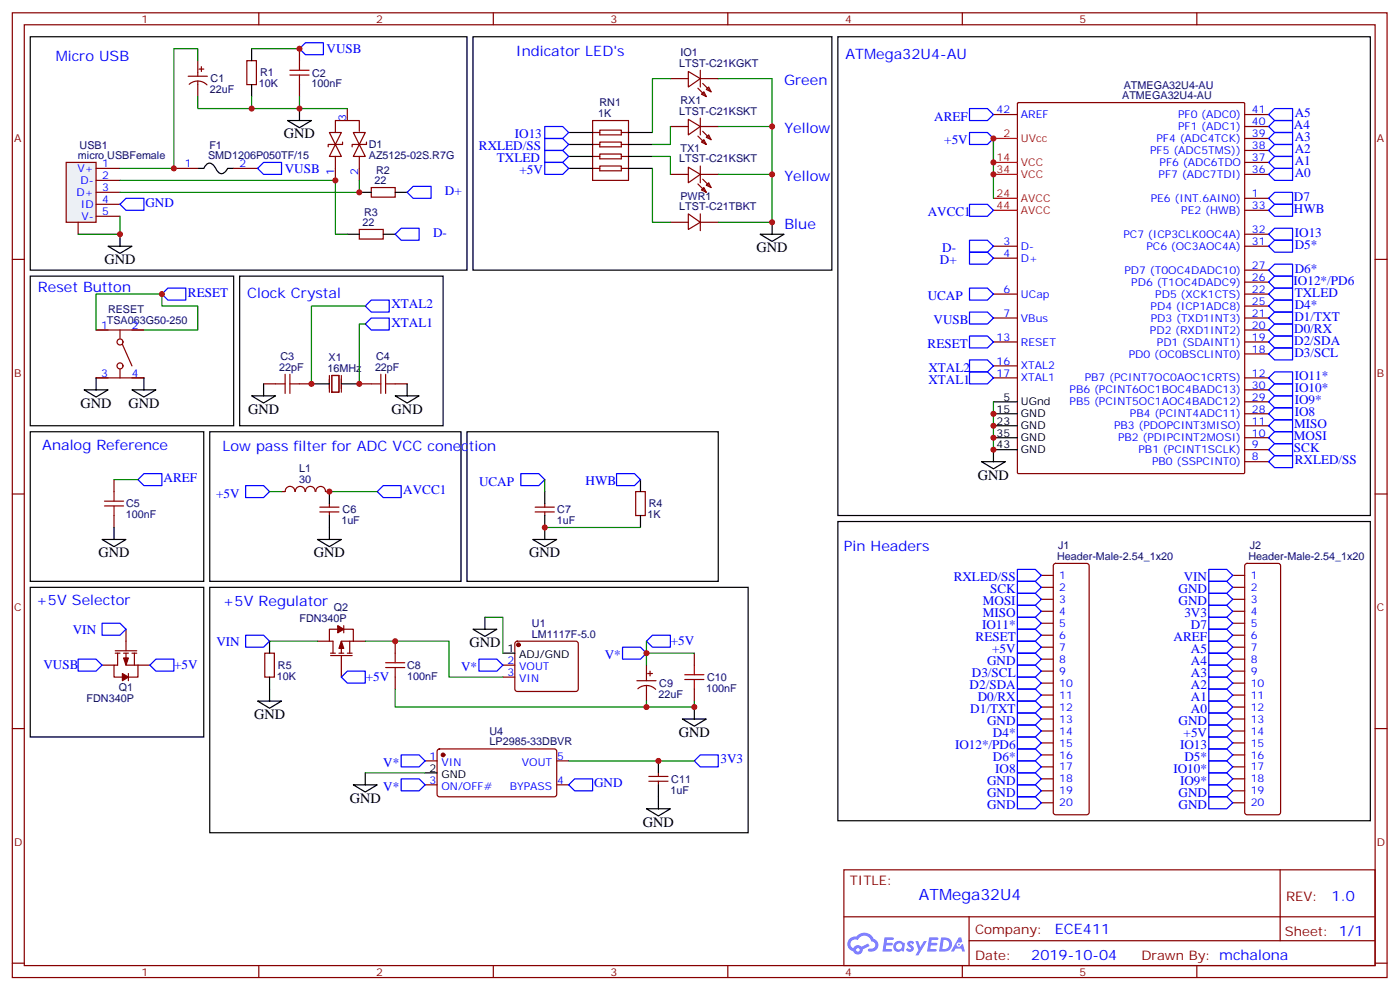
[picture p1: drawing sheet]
<svg xmlns="http://www.w3.org/2000/svg" width="413mm" height="292mm" viewBox="0 0 413 292" stroke-linecap="round" stroke-linejoin="round" font-family="sans-serif">
<path d="M8.9 10.8h128.8v68.8h-128.8zM139.5 10.8h105.8v68.8h-105.8zM247.1 10.8h156.9v141.1h-156.9zM8.9 81.4h60v44.1h-60zM70.7 81.4h59.9v44.1h-59.9zM8.9 127.2h51.2v44.1h-51.2zM61.8 127.2h74.1v44.1h-74.1zM137.7 127.2h74.1v44.1h-74.1zM247.1 153.7h156.9v88.2h-156.9zM8.9 173.1h51.2v44.1h-51.2zM61.8 173.1h158.8v72.3h-158.8z" fill="none" stroke="#000" stroke-width=".35"/>
<g fill="none" stroke="#870000" stroke-width=".35">
<path d="M3.6 3.8h405.4v284.3h-405.4zM7.2 7.3h398.2v277.3h-398.2zM76.3 3.8v3.5M145.5 3.8v3.5M214.6 3.8v3.5M283.7 3.8v3.5M352.9 3.8v3.5M3.6 76.4h3.6M405.4 76.4h3.6M3.6 145.6h3.6M405.4 145.6h3.6M3.6 214.7h3.6"/>
<path d="M405.4 214.7h3.6M248.8 256.4h156.6v28.2h-156.6zM377.4 256.4v20.9M248.8 270.2h156.5M285.7 277.3h119.6M285.7 270.2v14.1M3.6 283.9h3.6M76.3 284.6v3.5M145.5 284.6v3.5M214.6 284.6v3.5M283.7 284.6v3.5M352.9 284.6v3.5"/>
<path d="M405.4 283.9h3.6"/>
</g>
<g fill="#5487ff">
<path d="M267.8 277.5a1.22 1.22 0 0 1 1.7 .3l-.4 .6a.47 .47 0 0 0-.3-.4 .47 .47 0 0 0-.5 .2l.2 .2a1.14 1.14 0 0 1 .7 1.7 1.14 1.14 0 0 1-1.9 0l-.2-.2 .5-.5 .7 .4a.29 .29 0 0 0 .4-.2 .29 .29 0 0 0-.3-.4 1.04 1.04 0 0 1-.6-1.7z"/>
<path d="M260.8 276.3h2.4l.3 .2-.1 .5h-1.9l-.1 .9h1.5l.4 .4-.4 .3h-1.6l-.2 1.1 1.8 .1 .1 .3-.1 .3h-2.7z"/>
<path d="M274 276.3h2.3l.3 .2-.1 .5h-1.8l-.1 .9h1.5l.3 .4-.4 .3h-1.6l-.1 1.1 1.7 .1 .2 .3-.2 .3h-2.6z"/>
<path d="M282.7 276.3h.7l.3 1.2-.6 .4a.69 .69 0 0 0-1 .2 .69 .69 0 0 0 .5 1 .69 .69 0 0 0 .8-.6l.5-.3 .6 2.2h-.8l-.2-.8h-1.8l-.5 .8h-.8z"/>
<path d="M269.9 277.4h.8l.6 1.8 1.1-1.8h.9l-2.6 4.2h-.8l.9-1.6z"/>
<path d="M277.5 276.3l-.6 4.1h1.3a2.11 2.11 0 0 0 2.5-2.1 2.11 2.11 0 0 0-2.5-2zM278.2 277a1.39 1.39 0 0 1 1.7 1.4 1.39 1.39 0 0 1-1.8 1.3h-.3z"/>
<path d="M263.8 277.9a1.54 1.54 0 0 0-.1 2.2 1.54 1.54 0 0 0 2.2 .1l.6 .2 .3-2.3-.2-.2h-.4a1.49 1.49 0 0 0-2.4 0zM264.1 278.9a.94 .94 0 0 1 1.8 0 .94 .94 0 0 1-1.8 0z"/>
<path d="M250.5 276.7a2.18 2.18 0 0 0 1.1 3.7 1.44 1.44 0 0 0 1.6 .9 1.44 1.44 0 0 0 1.2-1.5l2-1-.5-.7-1.9 .9a1.47 1.47 0 0 0-2.4 .5 1.39 1.39 0 0 1-.7-2 1.39 1.39 0 0 1 2-.4 2.12 2.12 0 0 1 2.2-1.3 2.12 2.12 0 0 1 1.9 1.7 1.14 1.14 0 0 1 1.1 1.4 1.14 1.14 0 0 1-1.7 .7 .43 .43 0 0 0-.5 .4 .43 .43 0 0 0 .4 .5 1.98 1.98 0 0 0 2.5-1.3 1.98 1.98 0 0 0-1.2-2.5 3.1 3.1 0 0 0-5.3-.7l-.9 .1zM252.4 280a.55 .55 0 0 1 1.1 0 .55 .55 0 0 1-1.1 0z"/>
<circle cx="282.7" cy="278.4" r=".26"/>
</g>
<path d="M109.5 55.3h7v2.8h-7zM105.9 67.6h7.1v2.8h-7.1z" fill="none" stroke="#870000" stroke-width=".35"/>
<path d="M105.9 56.7h3.6M116.5 56.7h3.6M102.4 69h3.5M113 69h3.5" fill="none" stroke="#000" stroke-width=".35"/>
<path d="M19.5 47.9h8.8v17.6h-8.8z" fill="#f0f0f0" stroke="#870000" stroke-width=".35"/>
<g fill="none" stroke="#870000" stroke-width=".35">
<path d="M58.3 17.9v4.6M59.4 19.6v1.5M72.8 17.9h2.8v7h-2.8zM88.3 14.4v3.5M55.5 22.5h5.6M55.8 24.9a3.8 3.8 0 0 1 5.2 .1M58.3 23.9v4.6M58.7 20.4h1.4M88.3 24.9v3.6M97.1 39.1h3.5l-1.7 3.5zM102.4 32v3.5M104.2 39.1h3.5l-1.8 3.5z"/>
<path d="M105.9 38.7v-3.2h-7v3.6M174.7 35.5h10.6v17.7h-10.6zM174.7 39.1h2.1M176.8 38.3h6.4v1.5h-6.4zM183.2 39.1h2.1M197.7 37.3h5.3M197.7 23.2h5.3M203 21.1l3.5 2.1-3.5 2.4zM203 35.2l3.5 2.1-3.5 2.5zM205.8 26l2.4 2.5M206.5 37.3h5.3M206.5 20.7v4.9"/>
<path d="M206.5 34.8v5M206.5 23.2h5.3M207.2 24.6l2.5 2.5M207.2 38.7l2.5 2.5M207.5 27.1l.7 1.4-1.4-.7zM209 25.6l.7 1.5-1.5-.7zM292.9 33.8h7.1M300 30.4l.3-.2h66.3l.3 .2 .1 108.8-.2 .3-66.5 .1-.3-.2zM367 33.8h7.1M367 37.3h7.1M28.3 49.6h7.1M28.3 53.2h7.1"/>
<path d="M28.3 56.7h7.1M51.3 49.6h7M68.9 49.6h7.1M98.9 42.6l1.7 3.5h-3.5zM98.9 46.1v7.1M101 41.9v.7h-4.2v.7M105.9 42.6l1.8 3.5h-3.5zM105.9 46.1v7.1M108.1 41.9v.7h-4.3v.7M174.7 49.6h2.1M174.7 42.6h2.1M174.7 46.1h2.1"/>
<path d="M176.8 48.9h6.4v1.4h-6.4zM176.8 45.4h6.4v1.4h-6.4zM176.8 41.9h6.4v1.4h-6.4zM183.2 49.6h2.1M183.2 42.6h2.1M183.2 46.1h2.1M197.7 51.4h5.3M203 49.3l3.5 2.1-3.5 2.5zM205.8 40.1l2.4 2.5M205.8 54.2l2.4 2.5M206.5 51.4h5.3M206.5 48.9v5"/>
<path d="M206.8 41.9l.7-.7 .7 1.4zM207.2 52.8l2.5 2.5M207.5 55.3l.7 1.4-1.4-.7zM208.2 40.5l.8-.7 .7 1.4zM208.2 54.6l.8-.7 .7 1.4zM367 51.4h7.1M367 47.9h7.1M367 44.3h7.1M367 40.8h7.1M367 58.5h7.1M23 65.5v3.5M28.3 60.2h7.1"/>
<path d="M28.3 63.7h7.1M197.7 65.5h5.3M203 63l3.5 2.5-3.5 2.1zM206.5 63v5M206.5 65.5h5.3M292.9 76.1h7.1M292.9 72.6h7.1M367 72.6h7.1M367 79.6h7.1M367 69h7.1M367 62h7.1M28.3 97.3h14.1"/>
<path d="M35.4 97.3v2.4M292.9 93.7h7.1M292.9 86.7h7.1M367 93.7h7.1M367 86.7h7.1M367 83.1h7.1M367 90.2h7.1M367 97.3h7.1M28.3 111.4h14.1M35.4 108.9v2.5M36.1 101.5l2.8 6.3M77.7 113.1h3.5"/>
<path d="M88.3 113.1h3.5M105.9 113.1h3.6M116.5 113.1h3.6M292.9 107.8h7.1M292.9 111.4h7.1M292.9 100.8h7.1M367 111.4h7.1M367 100.8h7.1M367 104.3h7.1M367 114.9h7.1M367 118.4h7.1M367 122h7.1"/>
<path d="M367 125.5h7.1M367 129h7.1M367 132.5h7.1M367 136.1h7.1M33.6 141.4v3.5M33.6 151.9v3.6M83 144.9h1.1M84.1 144.9a1.41 1.41 0 0 1 1.4-1.6 1.41 1.41 0 0 1 1.4 1.6M87.1 144.9a1.41 1.41 0 0 1 1.4-1.6 1.41 1.41 0 0 1 1.4 1.6M90.1 144.9a1.41 1.41 0 0 1 1.4-1.6 1.41 1.41 0 0 1 1.4 1.6M93.1 144.9a1.41 1.41 0 0 1 1.4-1.5 1.41 1.41 0 0 1 1.4 1.5M94.3 150.9h5.6"/>
<path d="M94.3 149.5h5.6M96.1 144.9h1M97.1 148.4v1.1M97.1 150.9v1M157.8 150.9h5.6M157.8 149.5h5.6M160.6 148.4v1.1M160.6 150.9v1M187.4 144.9h2.9v7h-2.9zM307 169.6h3.6M307 173.1h3.6M307 176.6h3.6"/>
<path d="M310.8 166.3l.5-.2h9.1l.5 .2 .2 .5v72.6l-.2 .5-.5 .2h-9.1l-.5-.2-.2-.5v-72.6zM363.5 169.6h3.5M363.5 173.1h3.5M363.5 176.6h3.5M367.2 166.3l.5-.2h9.2l.5 .2 .2 .5v72.6l-.3 .5-.4 .2h-9.2l-.5-.2-.2-.5v-72.6zM30.1 196h3.5M34 191.8h6.3M34 192.5h1.4M34.7 192.5v3.5h-1.1v3.6h2.5M36.4 192.5h1.5M37.1 192.5v3.5h3.6M37.1 185.5v6.3"/>
<path d="M37.9 198.5v2.1M38.9 192.5h1.4M39.6 192.5v3.5M40.7 196v3.6h-2.8M40.7 196h3.5M78.1 192.5h2.8v7.1h-2.8zM93.6 189h3.5M97.5 192.5h1.4M97.5 193.2h6.3M99.6 185.5h-2.5v3.5h1.1v3.5M99.9 192.5h1.5M100.6 193.2v6.4"/>
<path d="M101.4 185.5h2.8v3.5M101.4 184.4v2.1M102.4 192.5h1.4M103.1 189v3.5M104.2 189h-3.6v3.5M104.2 189h3.5M116.5 189v3.5M116.5 199.6v3.5M148.3 196h3.5M148.3 199.6h3.5M152 189.2l.5-.2h17.3l.5 .2 .2 .5v13.4l-.2 .5-.5 .2h-17.3l-.5-.2-.2-.5v-13.4zM190.6 196v4.6"/>
<path d="M191 198.5h1.4M191.7 197.8v1.4M204.7 192.5v3.5M307 180.2h3.6M307 183.7h3.6M307 187.2h3.6M307 190.7h3.6M307 194.3h3.6M307 197.8h3.6M363.5 180.2h3.5M363.5 183.7h3.5M363.5 187.2h3.5"/>
<path d="M363.5 190.7h3.5M363.5 194.3h3.5M363.5 197.8h3.5M187.8 200.6h5.6M188.1 203a3.8 3.8 0 0 1 5.2 .2M190.6 202v4.6M204.7 203.1v3.5M307 201.3h3.6M307 204.9h3.6M307 208.4h3.6M307 211.9h3.6M307 215.4h3.6"/>
<path d="M307 219h3.6M363.5 201.3h3.5M363.5 204.9h3.5M363.5 208.4h3.5M363.5 211.9h3.5M363.5 215.4h3.5M363.5 219h3.5M125.3 224.3h3.6M125.3 231.3h3.6M129.1 220.9l.5-.2 34.1 .1 .4 .6v13l-.7 .4h-34.1l-.4-.7v-12.7zM164.1 224.3h3.6M164.1 231.3h3.6"/>
<path d="M191.3 230.3h5.7M191.3 228.8h5.7M194.1 227.8v1M194.1 230.3v1M307 222.5h3.6M307 226h3.6M307 229.6h3.6M307 233.1h3.6M307 236.6h3.6M363.5 222.5h3.5M363.5 226h3.5M363.5 229.6h3.5"/>
<path d="M363.5 233.1h3.5M363.5 236.6h3.5"/>
<circle cx="35.4" cy="100.8" r=".88"/>
<circle cx="35.4" cy="107.8" r=".88"/>
</g>
<path d="M292.9 58.5h7.1M292.9 51.4h7.1M292.9 47.9h7.1M292.9 40.8h7.1M292.9 62h7.1" fill="none" stroke="#f00" stroke-width=".35"/>
<g fill="none" stroke="#000" stroke-width=".35">
<path d="M74.2 14.4v3.5M74.2 24.9v3.6M84.8 35.5h7l-3.5 2.1zM88.3 32v3.5M167.7 39.1h7M185.3 39.1h7.1M58.3 49.6h1.8l.6-.9a1.56 1.56 0 0 1 2.7 .5l.1 .3a2.13 2.13 0 0 0 2.3 1.6l1.3-1.5h1.8M167.7 49.6h7M167.7 46.1h7M167.7 42.6h7M185.3 49.6h7.1M185.3 46.1h7.1"/>
<path d="M185.3 42.6h7.1M31.9 72.6h7l-3.5 2.1zM35.4 69v3.6M224.1 69h7.1l-3.6 2.2zM227.6 65.5v3.5M24.8 114.9h7.1l-3.6 2.1zM28.3 111.4v3.5M38.9 114.9h7.1l-3.6 2.1zM42.4 111.4v3.5M74.2 116.7h7l-3.5 2.1zM77.7 113.1v3.6M91.8 113.1h5.3"/>
<path d="M100.6 113.1h5.3M116.5 116.7h7.1l-3.5 2.1zM120.1 113.1v3.6M292.9 118.4h7.1M289.4 136.1h7l-3.5 2.1zM292.9 129h7.1M292.9 122h7.1M292.9 125.5h7.1M300 132.5h-7.1v3.6M30.1 159h7l-3.5 2.1zM33.6 155.5v3.5M93.6 159h7l-3.5 2.1z"/>
<path d="M97.1 144.9v3.5M97.1 151.9v7.1M157.1 159h7l-3.5 2.1zM160.6 144.9v3.5M160.6 151.9v7.1M188.8 141.4v3.5M188.8 151.9v3.6M79.5 189v3.5M79.5 199.6v7M139.5 185.5h7l-3.5 2.1zM143 181.9v3.6M148.3 192.5h3.5"/>
<path d="M76 206.6h7l-3.5 2.1zM201.2 211.9h7l-3.5 2.1zM204.7 208.4v3.5M104.2 231.3h7l-3.5 2.1zM107.7 227.8v3.5M125.3 227.8h3.6M190.6 238.4h7.1l-3.6 2.1zM194.1 224.3v3.5M194.1 231.3v7.1"/>
</g>
<path d="M97.1 110.7v4.9M97.8 110.7h2.1v4.9h-2.1zM100.6 110.7v4.9" fill="none" stroke="#871200" stroke-width=".35"/>
<g fill="none" stroke="#a10000" stroke-width=".35">
<path d="M88.3 17.9v2.8M85.5 22.1h5.6M85.5 20.7h5.6M88.3 22.1v2.8M81.2 113.1h2.9M84.1 110.3v5.7M85.5 113.1h2.8M85.5 110.3v5.7M109.5 113.1h2.8M112.3 110.3v5.7M113.7 113.1h2.8M113.7 110.3v5.7"/>
<path d="M30.8 149.1h5.6M30.8 147.7h5.6M33.6 144.9v2.8M33.6 149.1v2.8M113.7 196.7h5.6M113.7 195.3h5.6M116.5 192.5v2.8M116.5 196.7v2.9M201.9 198.9h5.6M204.7 196v2.9M201.9 200.3h5.6M204.7 200.3v2.8"/>
</g>
<g fill="#870000" stroke="#870000" stroke-width=".35">
<path d="M36.4 193.9h1.5l-.8 2.1z"/>
<path d="M36.1 198.5l1.8 1.1-1.8 1z"/>
<path d="M100.6 189l.8 2.1h-1.5z"/>
<path d="M99.6 184.4l1.8 1.1-1.8 1z"/>
<circle cx="130.6" cy="222.5" r=".53"/>
<circle cx="152.9" cy="190" r=".53"/>
</g>
<g fill="none" stroke="#00f" stroke-width=".35">
<path d="M88.3 14.4l1.8-1.8h5.3v3.5h-5.3zM160.6 37.3h5.3l1.8 1.8-1.8 1.7h-5.3zM285.9 39.1h5.2l1.8 1.7-1.8 1.8h-5.2zM285.9 32h5.2l1.8 1.8-1.8 1.7h-5.2zM374.1 33.8l1.7-1.8h5.3v3.5h-5.3zM374.1 37.3l1.7-1.8h5.3v3.6h-5.3zM375.8 39.1h5.3v3.5h-5.3l-1.7-1.8zM76 49.6l1.7-1.7h5.3v3.5h-5.3zM120.1 56.7l1.7-1.8h5.3v3.6h-5.3zM160.6 40.8h5.3l1.8 1.8-1.8 1.7h-5.3zM160.6 44.3h5.3l1.8 1.8-1.8 1.8h-5.3zM160.6 47.9h5.3l1.8 1.7-1.8 1.8h-5.3z"/>
<path d="M374.1 44.3l1.7-1.7h5.3v3.5h-5.3zM375.8 46.1h5.3v3.5h-5.3l-1.7-1.7zM375.8 49.6h5.3v3.6h-5.3l-1.7-1.8zM375.8 56.7h5.3v3.5h-5.3l-1.7-1.7zM35.4 60.2l1.7-1.7h5.3v3.5h-5.3zM118.3 67.3h5.3v3.5h-5.3l-1.8-1.8zM285.9 74.3h5.2l1.8 1.8-1.8 1.8h-5.2zM285.9 70.8h5.2l1.8 1.8-1.8 1.7h-5.2zM285.9 60.2h5.2l1.8 1.8-1.8 1.7h-5.2zM374.1 69l1.7-1.7h5.3v3.5h-5.3zM374.1 62l1.7-1.8h5.3v3.5h-5.3zM375.8 70.8h5.3v3.5h-5.3l-1.7-1.7z"/>
<path d="M375.8 77.9h5.3v3.5h-5.3l-1.7-1.8zM47.7 86.7l1.8-1.8h5.3v3.5h-5.3zM107.7 95.5l1.8-1.8h5.3v3.6h-5.3zM107.7 90.2l1.8-1.8h5.3v3.6h-5.3zM285.9 92h5.2l1.8 1.7-1.8 1.8h-5.2zM285.9 99h5.2l1.8 1.8-1.8 1.8h-5.2zM285.9 84.9h5.2l1.8 1.8-1.8 1.7h-5.2zM374.1 86.7l1.7-1.8h5.3v3.5h-5.3zM374.1 93.7l1.7-1.7h5.3v3.5h-5.3zM374.1 83.1l1.7-1.7h5.3v3.5h-5.3zM375.8 88.4h5.3v3.6h-5.3l-1.7-1.8zM375.8 95.5h5.3v3.5h-5.3l-1.7-1.7z"/>
<path d="M285.9 109.6h5.2l1.8 1.8-1.8 1.7h-5.2zM285.9 106.1h5.2l1.8 1.7-1.8 1.8h-5.2zM374.1 100.8l1.7-1.8h5.3v3.6h-5.3zM374.1 114.9l1.7-1.8h5.3v3.6h-5.3zM375.8 102.6h5.3v3.5h-5.3l-1.7-1.8zM375.8 109.6h5.3v3.5h-5.3l-1.7-1.7zM375.8 116.7h5.3v3.5h-5.3l-1.7-1.8zM153.6 139.6h5.3l1.7 1.8-1.7 1.7h-5.3zM181.8 139.6h5.3l1.7 1.8-1.7 1.7h-5.3zM374.1 136.1l1.7-1.8h5.3v3.5h-5.3zM374.1 122l1.7-1.8h5.3v3.5h-5.3zM374.1 129l1.7-1.8h5.3v3.6h-5.3z"/>
<path d="M375.8 130.8h5.3v3.5h-5.3l-1.7-1.8zM375.8 123.7h5.3v3.5h-5.3l-1.7-1.7zM40.7 141.4l1.7-1.8h5.3v3.5h-5.3zM72.4 143.1h5.3l1.8 1.8-1.8 1.7h-5.3zM111.2 144.9l1.8-1.8h5.3v3.5h-5.3zM300 167.8h5.3l1.7 1.8-1.7 1.7h-5.3zM300 174.9h5.3l1.7 1.7-1.7 1.8h-5.3zM300 178.4h5.3l1.7 1.8-1.7 1.7h-5.3zM300 171.3h5.3l1.7 1.8-1.7 1.8h-5.3zM356.4 174.9h5.3l1.8 1.7-1.8 1.8h-5.3zM356.4 178.4h5.3l1.8 1.8-1.8 1.7h-5.3zM356.4 171.3h5.3l1.8 1.8-1.8 1.8h-5.3z"/>
<path d="M356.4 167.8h5.3l1.8 1.8-1.8 1.7h-5.3zM23 194.3h5.3l1.8 1.7-1.8 1.8h-5.3zM30.1 183.7h5.3l1.7 1.8-1.7 1.7h-5.3zM44.2 196l1.8-1.7h5.3v3.5h-5.3zM72.4 187.2h5.3l1.8 1.8-1.8 1.7h-5.3zM100.6 199.6l1.8-1.8h5.3v3.5h-5.3zM141.2 194.3h5.3l1.8 1.7-1.8 1.8h-5.3zM183.6 190.7h5.2l1.8 1.8-1.8 1.8h-5.2zM190.6 189l1.8-1.8h5.3v3.5h-5.3zM300 181.9h5.3l1.7 1.8-1.7 1.8h-5.3zM300 196h5.3l1.7 1.8-1.7 1.8h-5.3zM300 199.6h5.3l1.7 1.7-1.7 1.8h-5.3z"/>
<path d="M300 192.5h5.3l1.7 1.8-1.7 1.7h-5.3zM300 185.5h5.3l1.7 1.7-1.7 1.8h-5.3zM300 189h5.3l1.7 1.7-1.7 1.8h-5.3zM356.4 181.9h5.3l1.8 1.8-1.8 1.8h-5.3zM356.4 185.5h5.3l1.8 1.7-1.8 1.8h-5.3zM356.4 199.6h5.3l1.8 1.7-1.8 1.8h-5.3zM356.4 196h5.3l1.8 1.8-1.8 1.8h-5.3zM356.4 192.5h5.3l1.8 1.8-1.8 1.7h-5.3zM356.4 189h5.3l1.8 1.7-1.8 1.8h-5.3zM300 217.2h5.3l1.7 1.8-1.7 1.7h-5.3zM300 213.7h5.3l1.7 1.7-1.7 1.8h-5.3zM300 203.1h5.3l1.7 1.8-1.7 1.7h-5.3z"/>
<path d="M300 206.6h5.3l1.7 1.8-1.7 1.7h-5.3zM300 210.1h5.3l1.7 1.8-1.7 1.8h-5.3zM356.4 210.1h5.3l1.8 1.8-1.8 1.8h-5.3zM356.4 217.2h5.3l1.8 1.8-1.8 1.7h-5.3zM356.4 206.6h5.3l1.8 1.8-1.8 1.7h-5.3zM356.4 203.1h5.3l1.8 1.8-1.8 1.7h-5.3zM356.4 213.7h5.3l1.8 1.7-1.8 1.8h-5.3zM118.3 229.6h5.3l1.7 1.7-1.7 1.8h-5.3zM118.3 222.5h5.3l1.7 1.8-1.7 1.7h-5.3zM167.7 231.3l1.7-1.7h5.3v3.5h-5.3zM204.7 224.3l1.8-1.8h5.3v3.5h-5.3zM300 234.8h5.3l1.7 1.8-1.7 1.8h-5.3z"/>
<path d="M300 231.3h5.3l1.7 1.8-1.7 1.7h-5.3zM300 227.8h5.3l1.7 1.8-1.7 1.7h-5.3zM300 224.3h5.3l1.7 1.7-1.7 1.8h-5.3zM300 220.7h5.3l1.7 1.8-1.7 1.8h-5.3zM356.4 224.3h5.3l1.8 1.7-1.8 1.8h-5.3zM356.4 227.8h5.3l1.8 1.8-1.8 1.7h-5.3zM356.4 220.7h5.3l1.8 1.8-1.8 1.8h-5.3zM356.4 234.8h5.3l1.8 1.8-1.8 1.8h-5.3zM356.4 231.3h5.3l1.8 1.8-1.8 1.7h-5.3z"/>
</g>
<g fill="none" stroke="#008700" stroke-width=".35">
<path d="M58.3 17.9v-3.5h-7v35.2h-15.9M74.2 14.4h14.1M58.3 28.5v3.5h15.9M74.2 28.5v3.5h14.1M88.3 28.5v3.5h14.1M197.7 37.3v5.3h-5.3M197.7 23.2h-5.3v15.9M211.8 37.3h15.8v14.1M211.8 23.2h15.8v14.1M35.4 53.2h63.5v15.8h3.5M105.9 53.2v3.5h-70.5M192.4 46.1h5.3v5.3"/>
<path d="M192.4 49.6v15.9h5.3M211.8 51.4h15.8v14.1h-15.8M292.9 40.8v17.7M35.4 63.7v5.3h-12.4M28.3 97.3v-10.6h19.4v3.5h10.6v7.1h-15.9M107.7 90.2h-15.9v22.9M107.7 95.5h-1.8v17.6M292.9 118.4v14.1M33.6 141.4h7.1M79.5 144.9h3.5M97.1 144.9h14.1M160.6 155.5h28.2"/>
<path d="M160.6 141.4v3.5M79.5 189h14.1M107.7 189h24.7v10.6h15.9M143 181.9h5.3v10.6M190.6 189v3.5M204.7 192.5h-14.1v3.5M116.5 203.1v5.3h74.1M190.6 206.6v1.8h14.1v-1.8M107.7 227.8h17.6M167.7 224.3h37"/>
</g>
<g fill="#c00">
<circle cx="160.6" cy="155.5" r=".88"/>
<circle cx="74.2" cy="32" r=".88"/>
<circle cx="88.3" cy="32" r=".88"/>
<circle cx="116.5" cy="189" r=".88"/>
<circle cx="204.7" cy="208.4" r=".88"/>
<circle cx="190.6" cy="208.4" r=".88"/>
<circle cx="51.3" cy="49.6" r=".88"/>
<circle cx="105.9" cy="56.7" r=".88"/>
<circle cx="98.9" cy="53.2" r=".88"/>
<circle cx="35.4" cy="69" r=".88"/>
<circle cx="227.6" cy="51.4" r=".88"/>
<circle cx="227.6" cy="65.5" r=".88"/>
<circle cx="105.9" cy="113.1" r=".88"/>
<circle cx="292.9" cy="51.4" r=".88"/>
<circle cx="292.9" cy="47.9" r=".88"/>
<circle cx="292.9" cy="125.5" r=".88"/>
<circle cx="292.9" cy="129" r=".88"/>
<circle cx="292.9" cy="132.5" r=".88"/>
<circle cx="292.9" cy="122" r=".88"/>
<circle cx="91.8" cy="113.1" r=".88"/>
<circle cx="292.9" cy="40.8" r=".88"/>
<circle cx="227.6" cy="37.3" r=".88"/>
<circle cx="47.7" cy="86.7" r=".88"/>
<circle cx="190.6" cy="192.5" r=".88"/>
<circle cx="88.3" cy="14.4" r=".88"/>
<circle cx="97.1" cy="144.9" r=".88"/>
<circle cx="194.1" cy="224.3" r=".88"/>
</g>
<text font-size="4.6" fill="#00f" x="270.9" y="265.4">ATMega32U4</text>
<g font-size="4.2" fill="#00f">
<text x="152.1" y="16.4">Indicator LED's</text>
<text x="249.3" y="17.3">ATMega32U4-AU</text>
<text x="16.5" y="18.1">Micro USB</text>
<text x="231.2" y="25.2">Green</text>
<text x="231.3" y="39.3">Yellow</text>
<text x="231.3" y="53.4">Yellow</text>
<text x="231.3" y="67.5">Blue</text>
<text x="11.2" y="86.1">Reset Button</text>
<text x="72.9" y="87.9">Clock Crystal</text>
<text x="12.5" y="132.5">Analog Reference</text>
<text x="65.6" y="132.8">Low pass filter for ADC VCC conection</text>
<text x="248.8" y="162.5">Pin Headers</text>
<text x="10.7" y="178.4">+5V Selector</text>
<text x="65.7" y="178.8">+5V Regulator</text>
<text x="392.6" y="265.6">1.0</text>
<text x="311" y="275.2">ECE411</text>
<text x="304.1" y="283">2019-10-04</text>
</g>
<g font-size="4.2">
<text x="83.7" y="40.8">GND</text>
<text x="30.8" y="77.9">GND</text>
<text x="223.1" y="74.3">GND</text>
<text x="23.7" y="120.2">GND</text>
<text x="37.9" y="120.2">GND</text>
<text x="73.1" y="122">GND</text>
<text x="115.5" y="122">GND</text>
<text x="288.3" y="141.4">GND</text>
<text x="29" y="164.3">GND</text>
<text x="92.5" y="164.3">GND</text>
<text x="156" y="164.3">GND</text>
<text x="138.4" y="190.7">GND</text>
<text x="74.9" y="211.9">GND</text>
<text x="200.1" y="217.2">GND</text>
<text x="103.1" y="236.6">GND</text>
<text x="189.5" y="243.7">GND</text>
</g>
<g font-size="3.9" fill="#00f">
<text x="96.3" y="15.6">VUSB</text>
<text x="275.5" y="35.5">AREF</text>
<text x="381.8" y="34.5">A5</text>
<text x="151.8" y="40.8">IO13</text>
<text x="381.5" y="38.1">A4</text>
<text x="381.8" y="41.6">A3</text>
<text x="141.2" y="44.3">RXLED/SS</text>
<text x="146.5" y="47.9">TXLED</text>
<text x="278.4" y="42.6">+5V</text>
<text x="381.8" y="45.1">A2</text>
<text x="83.9" y="50.9">VUSB</text>
<text x="153.2" y="51.4">+5V</text>
<text x="381.8" y="48.6">A1</text>
<text x="381.8" y="52.2">A0</text>
<text x="131.2" y="57.6">D+</text>
<text x="381.5" y="59.2">D7</text>
<text x="42.9" y="60.9">GND</text>
<text x="273.5" y="63.8">AVCC1</text>
<text x="381.5" y="62.7">HWB</text>
<text x="127.7" y="69.9">D-</text>
<text x="381.8" y="69.8">IO13</text>
<text x="277.1" y="77.7">D+</text>
<text x="277.8" y="74.2">D-</text>
<text x="381.8" y="73.3">D5*</text>
<text x="381.4" y="83.9">IO12*/PD6</text>
<text x="381.8" y="80.4">D6*</text>
<text x="55.4" y="87.4">RESET</text>
<text x="273.5" y="88.4">UCAP</text>
<text x="381.8" y="87.4">TXLED</text>
<text x="115.4" y="90.9">XTAL2</text>
<text x="275.3" y="95.5">VUSB</text>
<text x="381.7" y="94.5">D1/TXT</text>
<text x="381.8" y="91">D4*</text>
<text x="115.4" y="96.3">XTAL1</text>
<text x="381.6" y="98">D0/RX</text>
<text x="381.6" y="101.6">D2/SDA</text>
<text x="273.5" y="102.6">RESET</text>
<text x="381.7" y="105.1">D3/SCL</text>
<text x="273.7" y="113.1">XTAL1</text>
<text x="273.7" y="109.6">XTAL2</text>
<text x="381.8" y="112.1">IO11*</text>
<text x="381.8" y="115.7">IO10*</text>
<text x="381.8" y="119.2">IO9*</text>
<text x="381.8" y="122.7">IO8</text>
<text x="381.5" y="129.7">MOSI</text>
<text x="381.5" y="126.2">MISO</text>
<text x="381.5" y="133.3">SCK</text>
<text x="381.8" y="136.8">RXLED/SS</text>
<text x="48.2" y="142.1">AREF</text>
<text x="141.2" y="143.1">UCAP</text>
<text x="172.7" y="143.1">HWB</text>
<text x="63.8" y="146.6">+5V</text>
<text x="118.9" y="145.6">AVCC1</text>
<text x="281.2" y="171.3">RXLED/SS</text>
<text x="349" y="171.3">VIN</text>
<text x="289.8" y="178.4">MOSI</text>
<text x="291.9" y="174.9">SCK</text>
<text x="347.5" y="178.4">GND</text>
<text x="347.5" y="174.9">GND</text>
<text x="289.5" y="185.5">IO11*</text>
<text x="289.8" y="181.9">MISO</text>
<text x="349.2" y="181.9">3V3</text>
<text x="351.1" y="185.5">D7</text>
<text x="21.5" y="186.9">VIN</text>
<text x="63.8" y="190.4">VIN</text>
<text x="197.8" y="190.2">+5V</text>
<text x="287.6" y="189">RESET</text>
<text x="346" y="189">AREF</text>
<text x="12.8" y="197.2">VUSB</text>
<text x="51.4" y="197.2">+5V</text>
<text x="136" y="197.8">V*</text>
<text x="178.3" y="194.3">V*</text>
<text x="291.1" y="196">GND</text>
<text x="292.5" y="192.5">+5V</text>
<text x="351.1" y="196">A4</text>
<text x="351.1" y="192.5">A5</text>
<text x="107.8" y="200.7">+5V</text>
<text x="285.9" y="203.1">D2/SDA</text>
<text x="286.6" y="199.6">D3/SCL</text>
<text x="351.1" y="203.1">A2</text>
<text x="351.1" y="199.6">A3</text>
<text x="288.3" y="206.6">D0/RX</text>
<text x="351.1" y="206.6">A1</text>
<text x="286.1" y="210.1">D1/TXT</text>
<text x="291.1" y="213.7">GND</text>
<text x="347.5" y="213.7">GND</text>
<text x="351.1" y="210.1">A0</text>
<text x="281.6" y="220.7">IO12*/PD6</text>
<text x="292.8" y="217.2">D4*</text>
<text x="347.9" y="220.7">IO13</text>
<text x="349" y="217.2">+5V</text>
<text x="113" y="226">V*</text>
<text x="212.4" y="225">3V3</text>
<text x="292.8" y="224.3">D6*</text>
<text x="293.4" y="227.8">IO8</text>
<text x="346" y="227.8">IO10*</text>
<text x="349.2" y="224.3">D5*</text>
<text x="113" y="233.1">V*</text>
<text x="175.2" y="232">GND</text>
<text x="291.1" y="231.3">GND</text>
<text x="347.9" y="231.3">IO9*</text>
<text x="291.1" y="238.4">GND</text>
<text x="291.1" y="234.8">GND</text>
<text x="347.5" y="238.4">GND</text>
<text x="347.5" y="234.8">GND</text>
</g>
<g font-size="3.9" fill="#800">
<text x="250.6" y="260.9">TITLE:</text>
<text x="379.2" y="265.6">REV:</text>
<text x="287.5" y="275.1">Company:</text>
<text x="378.9" y="275.8">Sheet: 1/1</text>
<text x="287.5" y="282.8">Date:</text>
<text x="336.5" y="282.9">Drawn By: mchalona</text>
</g>
<g font-size="3.2" fill="#800">
<text x="41.7" y="6.8">1</text>
<text x="110.9" y="6.8">2</text>
<text x="180" y="6.8">3</text>
<text x="249.2" y="6.8">4</text>
<text x="318.3" y="6.8">5</text>
<text x="4.2" y="41.9">A</text>
<text x="406" y="41.9">A</text>
<text x="4.2" y="111">B</text>
<text x="406" y="111">B</text>
<text x="4.2" y="180.2">C</text>
<text x="406" y="180.2">C</text>
<text x="4.2" y="249.3">D</text>
<text x="406" y="249.3">D</text>
<text x="41.7" y="287.6">1</text>
<text x="110.9" y="287.6">2</text>
<text x="180" y="287.6">3</text>
<text x="249.2" y="287.6">4</text>
<text x="318.3" y="287.6">5</text>
</g>
<g font-size="3.2" fill="#000080">
<text x="200.6" y="16.5">IO1</text>
<text x="76.7" y="22.5">R1</text>
<text x="92" y="22.6">C2</text>
<text x="200.3" y="19.6">LTST-C21KGKT</text>
<text x="61.8" y="27.5">22uF</text>
<text x="62.1" y="24.3">C1</text>
<text x="76.3" y="25.6">10K</text>
<text x="91.8" y="25.7">100nF</text>
<text x="330.9" y="29.2">ATMEGA32U4-AU</text>
<text x="331.4" y="26.2">ATMEGA32U4-AU</text>
<text x="176.4" y="34.5">1K</text>
<text x="176.8" y="31.3">RN1</text>
<text x="200.3" y="33.8">LTST-C21KSKT</text>
<text x="200.6" y="30.6">RX1</text>
<text x="23" y="46.8">micro USBFemale</text>
<text x="23.5" y="43.9">USB1</text>
<text x="61.4" y="47">SMD1206P050TF/15</text>
<text x="61.7" y="43.8">F1</text>
<text x="108.8" y="46.9">AZ5125-02S.R7G</text>
<text x="108.8" y="43.7">D1</text>
<text x="200.3" y="47.9">LTST-C21KSKT</text>
<text x="200.6" y="44.7">TX1</text>
<text x="110.9" y="51.3">R2</text>
<text x="110.4" y="54.2">22</text>
<text x="200.6" y="58.8">PWR1</text>
<text x="107.3" y="63.6">R3</text>
<text x="200.3" y="62">LTST-C21TBKT</text>
<text x="106.9" y="66.6">22</text>
<text x="31.5" y="95.5">TSA063G50-250</text>
<text x="31.9" y="92.3">RESET</text>
<text x="82.7" y="106.1">C3</text>
<text x="96.9" y="106.4">X1</text>
<text x="110.9" y="106.1">C4</text>
<text x="82.3" y="109.3">22pF</text>
<text x="96.6" y="109.6">16MHz</text>
<text x="110.6" y="109.3">22pF</text>
<text x="88.2" y="139.2">L1</text>
<text x="88.2" y="142.3">30</text>
<text x="37.2" y="149.5">C5</text>
<text x="191.3" y="149.5">R4</text>
<text x="37.1" y="152.7">100nF</text>
<text x="100.6" y="154.4">1uF</text>
<text x="101" y="151.2">C6</text>
<text x="164.1" y="154.5">1uF</text>
<text x="164.3" y="151.3">C7</text>
<text x="191" y="152.6">1K</text>
<text x="312" y="161.8">J1</text>
<text x="368.5" y="161.8">J2</text>
<text x="311.7" y="165">Header-Male-2.54_1x20</text>
<text x="368.1" y="165">Header-Male-2.54_1x20</text>
<text x="88.3" y="183.3">FDN340P</text>
<text x="98.4" y="180.1">Q2</text>
<text x="156.8" y="184.7">U1</text>
<text x="156.8" y="187.9">LM1117F-5.0</text>
<text x="82" y="197.1">R5</text>
<text x="120.1" y="197.2">C8</text>
<text x="35.1" y="203.6">Q1</text>
<text x="81.6" y="200.3">10K</text>
<text x="120.1" y="200.3">100nF</text>
<text x="194.4" y="202.5">C9</text>
<text x="208.2" y="203.9">100nF</text>
<text x="208.5" y="200.7">C10</text>
<text x="25.5" y="206.8">FDN340P</text>
<text x="194.1" y="205.7">22uF</text>
<text x="144.3" y="219.7">LP2985-33DBVR</text>
<text x="144.3" y="216.6">U4</text>
<text x="197.7" y="233.9">1uF</text>
<text x="197.9" y="230.7">C11</text>
</g>
<g font-size="3.2" fill="#00f">
<text x="102.1" y="35.5" transform="rotate(-90 102.1 35.5)">3</text>
<text x="293.8" y="33.4">42</text>
<text x="301" y="34.8">AREF</text>
<text x="347.3" y="34.8">PF0 (ADC0)</text>
<text x="369.1" y="33.4">41</text>
<text x="341" y="41.9">PF4 (ADC4TCK)</text>
<text x="347.3" y="38.3">PF1 (ADC1)</text>
<text x="369.1" y="40.5">39</text>
<text x="369.1" y="36.9">40</text>
<text x="339.1" y="45.4">PF5 (ADC5TMS))</text>
<text x="369.1" y="47.5">37</text>
<text x="369.1" y="44">38</text>
<text x="22.9" y="50.7">V+</text>
<text x="30.1" y="49.3">1</text>
<text x="30.1" y="52.8">2</text>
<text x="54.5" y="49.3">1</text>
<text x="70.7" y="49.3">2</text>
<text x="98.5" y="51.7" transform="rotate(-90 98.5 51.7)">1</text>
<text x="105.6" y="51.7" transform="rotate(-90 105.6 51.7)">2</text>
<text x="341.6" y="52.5">PF7 (ADC7TDI)</text>
<text x="341.9" y="48.9">PF6 (ADC6TDO</text>
<text x="369.1" y="51">36</text>
<text x="22.6" y="57.7">D+</text>
<text x="23.7" y="54.2">D-</text>
<text x="30.1" y="56.3">3</text>
<text x="30.1" y="59.9">4</text>
<text x="339.3" y="59.5">PE6 (INT.6AIN0)</text>
<text x="369.1" y="58.1">1</text>
<text x="23.8" y="61.3">ID</text>
<text x="24" y="64.8">V-</text>
<text x="30.1" y="63.4">5</text>
<text x="348.3" y="63">PE2 (HWB)</text>
<text x="369.1" y="61.6">33</text>
<text x="331.2" y="70.1">PC7 (ICP3CLK0OC4A)</text>
<text x="369.1" y="68.7">32</text>
<text x="295.8" y="75.7">4</text>
<text x="295.8" y="72.2">3</text>
<text x="301" y="77.2">D+</text>
<text x="301" y="73.6">D-</text>
<text x="338" y="73.6">PC6 (OC3AOC4A)</text>
<text x="369.1" y="72.2">31</text>
<text x="331.6" y="80.7">PD7 (T0OC4DADC10)</text>
<text x="369.1" y="79.3">27</text>
<text x="369.1" y="82.8">26</text>
<text x="295.8" y="86.3">6</text>
<text x="301" y="87.7">UCap</text>
<text x="333.6" y="84.2">PD6 (T1OC4DADC9)</text>
<text x="340.6" y="87.7">PD5 (XCK1CTS)</text>
<text x="369.1" y="86.3">22</text>
<text x="369.1" y="89.9">25</text>
<text x="295.8" y="93.4">7</text>
<text x="301" y="94.8">VBus</text>
<text x="339.2" y="91.3">PD4 (ICP1ADC8)</text>
<text x="339.3" y="94.8">PD3 (TXD1INT3)</text>
<text x="369.1" y="93.4">21</text>
<text x="29.8" y="96.9">1</text>
<text x="38.9" y="96.9">2</text>
<text x="293.8" y="100.4">13</text>
<text x="301" y="101.8">RESET</text>
<text x="339" y="98.3">PD2 (RXD1INT2)</text>
<text x="341.1" y="101.8">PD1 (SDAINT1)</text>
<text x="369.1" y="96.9">20</text>
<text x="369.1" y="100.4">19</text>
<text x="293.8" y="107.5">16</text>
<text x="332.8" y="105.4">PD0 (OC0BSCLINT0)</text>
<text x="369.1" y="104">18</text>
<text x="29.8" y="111">3</text>
<text x="38.9" y="111">4</text>
<text x="293.8" y="111">17</text>
<text x="301" y="108.9">XTAL2</text>
<text x="301" y="112.4">XTAL1</text>
<text x="319.8" y="112.4">PB7 (PCINT7OC0AOC1CRTS)</text>
<text x="369.1" y="111">12</text>
<text x="315.3" y="116">PB6 (PCINT6OC1BOC4BADC13)</text>
<text x="315.4" y="119.5">PB5 (PCINT5OC1AOC4BADC12)</text>
<text x="369.1" y="114.5">30</text>
<text x="369.1" y="118.1">29</text>
<text x="333.2" y="123">PB4 (PCINT4ADC11)</text>
<text x="369.1" y="121.6">28</text>
<text x="369.1" y="125.1">11</text>
<text x="328.5" y="126.5">PB3 (PDOPCINT3MISO)</text>
<text x="329.7" y="130.1">PB2 (PDIPCINT2MOSI)</text>
<text x="369.1" y="128.7">10</text>
<text x="335.7" y="133.6">PB1 (PCINT1SCLK)</text>
<text x="339.7" y="137.1">PB0 (SSPCINT0)</text>
<text x="369.1" y="132.2">9</text>
<text x="369.1" y="135.7">8</text>
<text x="312.3" y="170.6">1</text>
<text x="368.8" y="170.6">1</text>
<text x="312.3" y="174.2">2</text>
<text x="312.3" y="177.7">3</text>
<text x="368.8" y="174.2">2</text>
<text x="368.8" y="177.7">3</text>
<text x="312.3" y="181.2">4</text>
<text x="312.3" y="184.7">5</text>
<text x="368.8" y="181.2">4</text>
<text x="368.8" y="184.7">5</text>
<text x="312.3" y="188.3">6</text>
<text x="312.3" y="191.8">7</text>
<text x="368.8" y="188.3">6</text>
<text x="368.8" y="191.8">7</text>
<text x="149.6" y="195.7">2</text>
<text x="153.1" y="197.4">VOUT</text>
<text x="312.3" y="195.3">8</text>
<text x="368.8" y="195.3">8</text>
<text x="149.6" y="199.2">3</text>
<text x="153.1" y="201">VIN</text>
<text x="312.3" y="198.9">9</text>
<text x="312.3" y="202.4">10</text>
<text x="368.8" y="198.9">9</text>
<text x="368.8" y="202.4">10</text>
<text x="312.3" y="205.9">11</text>
<text x="312.3" y="209.4">12</text>
<text x="368.8" y="205.9">11</text>
<text x="368.8" y="209.4">12</text>
<text x="312.3" y="213">13</text>
<text x="368.8" y="213">13</text>
<text x="312.3" y="216.5">14</text>
<text x="312.3" y="220">15</text>
<text x="368.8" y="216.5">14</text>
<text x="368.8" y="220">15</text>
<text x="126.7" y="223.9">1</text>
<text x="130.2" y="225.7">VIN</text>
<text x="153.9" y="225.7">VOUT</text>
<text x="164.3" y="223.9">5</text>
<text x="312.3" y="223.6">16</text>
<text x="312.3" y="227.1">17</text>
<text x="368.8" y="223.6">16</text>
<text x="368.8" y="227.1">17</text>
<text x="126.7" y="231">3</text>
<text x="130.2" y="232.7">ON/OFF#</text>
<text x="150.3" y="232.7">BYPASS</text>
<text x="164.3" y="231">4</text>
<text x="312.3" y="230.6">18</text>
<text x="368.8" y="230.6">18</text>
<text x="312.3" y="234.1">19</text>
<text x="312.3" y="237.7">20</text>
<text x="368.8" y="234.1">19</text>
<text x="368.8" y="237.7">20</text>
</g>
<g font-size="3.2" fill="#f00">
<text x="295.8" y="40.5">2</text>
<text x="301" y="41.9">UVcc</text>
<text x="293.8" y="47.5">14</text>
<text x="293.8" y="51">34</text>
<text x="301" y="52.5">VCC</text>
<text x="301" y="48.9">VCC</text>
<text x="293.8" y="58.1">24</text>
<text x="301" y="59.5">AVCC</text>
<text x="293.8" y="61.6">44</text>
<text x="301" y="63">AVCC</text>
</g>
<g font-size="3.2">
<text x="295.8" y="118.1">5</text>
<text x="301" y="119.5">UGnd</text>
<text x="293.8" y="121.6">15</text>
<text x="293.8" y="125.1">23</text>
<text x="301" y="123">GND</text>
<text x="293.8" y="128.7">35</text>
<text x="301" y="130.1">GND</text>
<text x="301" y="126.5">GND</text>
<text x="293.8" y="132.2">43</text>
<text x="301" y="133.6">GND</text>
<text x="149.6" y="192.2">1</text>
<text x="153.1" y="193.9">ADJ/GND</text>
<text x="126.7" y="227.4">2</text>
<text x="130.2" y="229.2">GND</text>
</g>
</svg>
